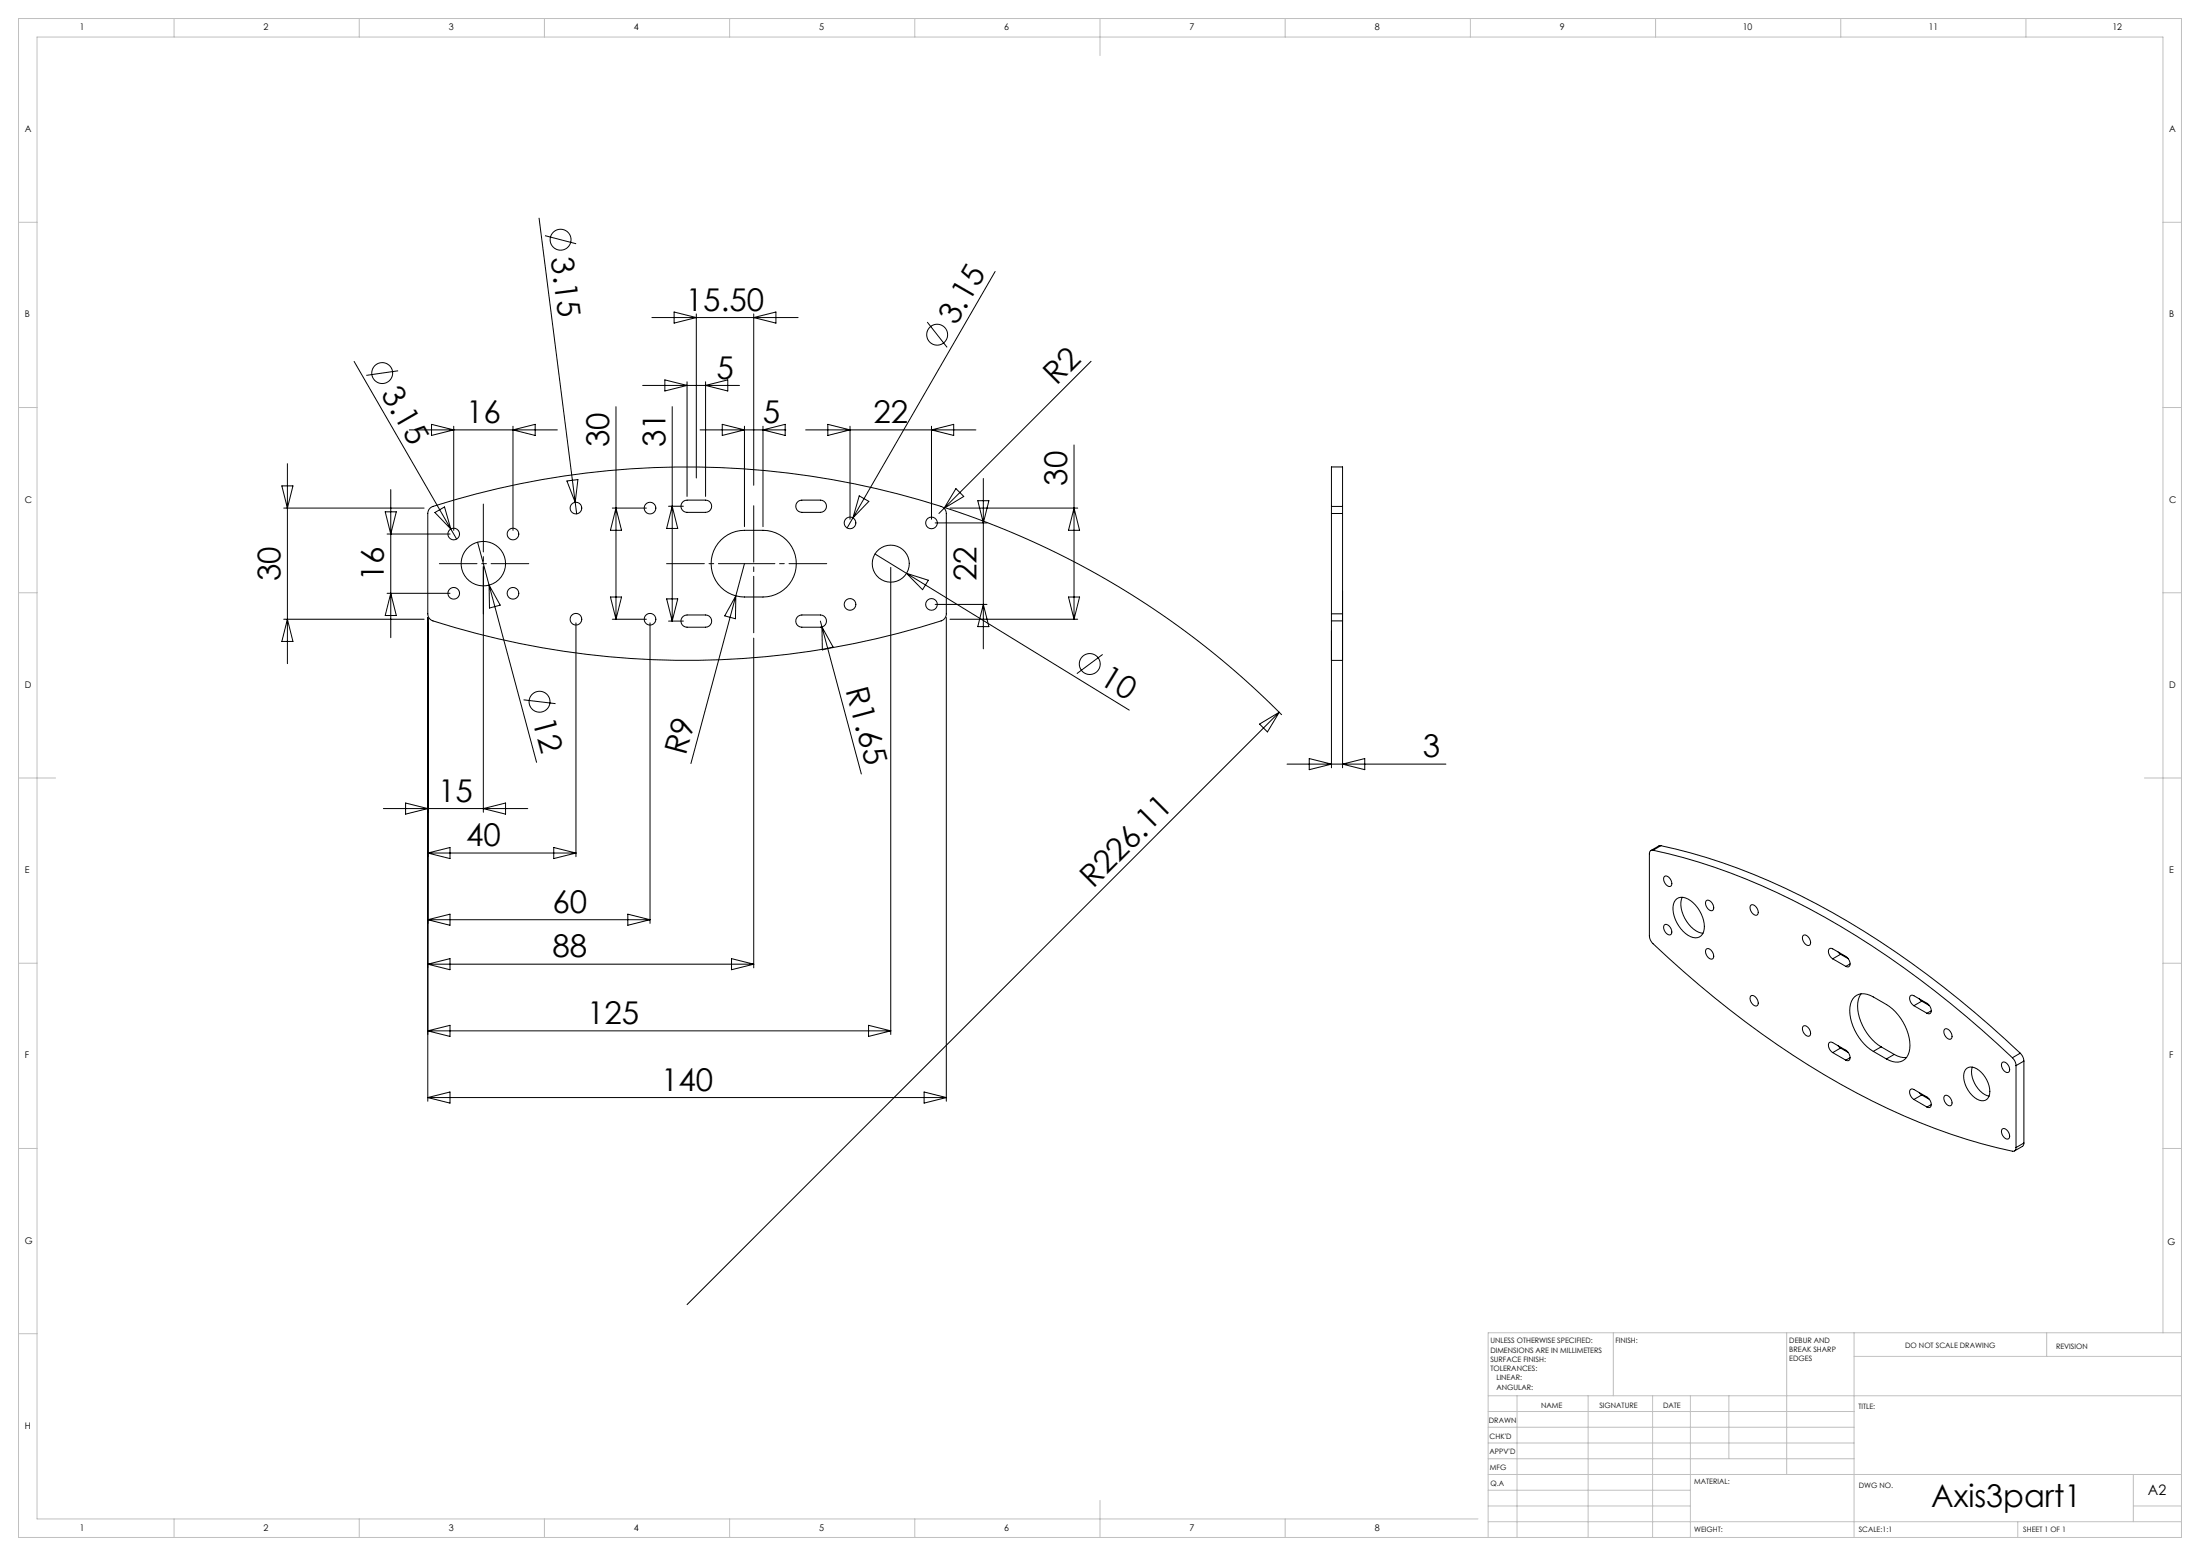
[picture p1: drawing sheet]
<svg xmlns="http://www.w3.org/2000/svg" width="594mm" height="420mm" viewBox="0 0 594 420" stroke-linecap="round" stroke-linejoin="round" font-family="sans-serif">
<g fill="none" stroke="#000" stroke-width=".27">
<path d="M145.6 58.9l9.7 76.7M147.2 63.6l8.4 2.2M268.7 73.3l-38.4 66.5M95.6 97.6l27.7 47.9M176 85.7h39.5M182 84.2l6 1.5-6 1.5zM188 84.7v44.3M203.5 84.7v46.3M203.5 85.7l6-1.5v3zM250.3 86.9l5.4 6.9M294.6 97.5l-41.1 41.1M107.5 100.1l-8.6 1.2"/>
<path d="M110.5 116h40M116.5 114.5l6 1.5-6 1.5zM122.5 115.1v28.1M138.5 115.1v28.1M138.5 116l6-1.5v3zM166.3 109.8v57.3M173.5 104h26.2M179.5 102.5l6 1.5-6 1.5zM181.5 109.8v57.8M185.5 103v31M189 116h23.2M190.5 103v31"/>
<path d="M190.5 104l6-1.5v3zM195 114.5l6 1.5-6 1.5zM201 115v27.2M206 115v27.2M206 116l6-1.5v3zM217.5 116h46M223.5 114.5l6 1.5-6 1.5zM229.5 115.1v25.1M251.5 115.1v25.1M251.5 116l6-1.5v3zM76.1 131.2h3l-1.5 5.9zM76.6 137.1h37.9"/>
<path d="M77.6 125.2v53.9M104 138.2h3l-1.5 5.9zM105.5 132.2v39.9M116.1 137.2l.2-.2a224.1 224.1 0 0 1 138.4 0l.6 .7 .2 .9v27.1a2 2 0 0 1-1.4 1.9 225 225 0 0 1-137.8-.3l-.6-.7-.2-.9v-27.1l.1-.6zM117.4 138.3l2.6-1.5 1.7 6zM153.1 129.8l2.9-.4-.7 6.2zM155.3 135.6l.4 3.1M165.3 137.1h9.2M166.3 137.1l1.5 6h-3zM180.5 136.6h4M181.5 136.6l1.5 6h-3zM184.5 135.3l1-.3h5a1.65 1.65 0 0 1 1.7 1.6 1.65 1.65 0 0 1-1.7 1.7h-5a1.65 1.65 0 0 1-1.6-1.1 1.65 1.65 0 0 1 .6-1.9z"/>
<path d="M215.5 135.3l1-.3h5a1.65 1.65 0 0 1 1.7 1.6 1.65 1.65 0 0 1-1.7 1.7h-5a1.65 1.65 0 0 1-1.6-1.1 1.65 1.65 0 0 1 .6-1.9zM230.3 139.8l-1.6 2.7M232 133.8l2.6 1.5-4.3 4.5zM255.1 137a226.1 226.1 0 0 1 91 56M256.5 137.1h34.5M258.1 131.9l2.1 2.1-5.3 3.2zM264 135.2h3l-1.5 5.9zM265.5 129.2v45.9M290 120.1v47M290 137.1l1.5 6h-3zM359.5 136.7v1.9M359.5 136.7v-10.7h3v10.7"/>
<path d="M359.5 138.6v27.1M359.5 138.6h3M359.5 136.7h3M362.5 136.7v1.9M362.5 138.6v68.6M104.5 144.1h17M129 146.4l15.9 59.4M130.5 153.1v66.1M132.1 157.9l3 5.4-2.9 .8zM194.6 145.8a9 9 0 0 1 6.4-2.7 17.2 17.2 0 0 1 8.4 .7 9 9 0 0 1 5.4 10.1 9 9 0 0 1-8.8 7.2 17.2 17.2 0 0 1-8.4-.6 9 9 0 0 1-3-14.7zM201 152.1l-14.5 54M236.2 149.5l8.6 5.3"/>
<path d="M240.5 153.1v126.1M244.8 154.8l60.1 36.9M244.8 154.8l5.9 1.8-1.6 2.6zM252.5 141.1h14M76.6 167.1h37.9M77.6 167.1l1.5 6h-3zM104.5 160.1h17M105.5 160.1l1.5 6h-3zM115.5 166.7v130.5M155.5 168.1v63.1M164.8 161.2h3l-1.5 5.9zM165.3 167.1h9.2"/>
<path d="M175.5 168.1v81.1M180 161.7h3l-1.5 5.9zM180.5 167.6h4M184.5 166.3l1-.3h5a1.65 1.65 0 0 1 1.7 1.6 1.65 1.65 0 0 1-1.7 1.7h-5a1.65 1.65 0 0 1-1.6-1.1 1.65 1.65 0 0 1 .6-1.9zM198.7 160.8l-.1 6.2-2.9-.8zM203.5 172.2v89M215.5 166.3l1-.3h5a1.65 1.65 0 0 1 1.7 1.6 1.65 1.65 0 0 1-1.7 1.7h-5a1.65 1.65 0 0 1-1.6-1.1 1.65 1.65 0 0 1 .6-1.9zM221.5 167.6l.4 1.6M221.9 169.2l10.7 39.7M221.9 169.2l3 5.4-2.9 .8zM252.5 163.1h14M255.5 166.7v130.5"/>
<path d="M256.5 167.1h34.5M265.5 163.1l1.5 6h-3zM288.5 161.2h3l-1.5 5.9zM297.7 176.6l-7 5.2M359.5 165.7v1.9M359.5 165.7h3v1.9M359.5 167.6v10.7h3v-10.7M359.5 170.3v36.9M359.5 167.6h3M141.4 188.9l8.6 1M340.1 195.4l5.3-3.1-3.2 5.3zM345.4 192.3l-159.9 159.8"/>
<path d="M103.5 218.3h39M109.5 216.8l6 1.5-6 1.5zM130.5 218.3l6-1.5v3zM347.5 206.3h42.9M353.5 204.8l6 1.5-6 1.5zM362.5 206.3l6-1.5v3zM115.5 230.3l6-1.5v3zM115.5 230.3h40M149.5 228.8l6 1.5-6 1.5zM446.3 229.5a.83 .83 0 0 0-1 1v22.1a3.2 3.2 0 0 0 1 2.1 242.1 242.1 0 0 0 67.8 46.5 140.5 140.5 0 0 0 29.6 9.5l.5-.3 .1-.6M446.3 229.5a175.6 175.6 0 0 1 59.2 25.9 272.3 272.3 0 0 1 37.8 30.1M448.4 228.3a175.6 175.6 0 0 1 59.3 25.9 272.2 272.2 0 0 1 37.8 30.1"/>
<path d="M448.4 228.3h-.5l-2.2 1.3M448.4 228.3l-2.1 1.2M449.4 236.6a1.36 1.36 0 0 1 1.8 1 .95 .95 0 0 1 .3 1 .95 .95 0 0 1-.9 .7 2.05 2.05 0 0 1-1.2-2.7zM115.5 248.3l6-1.5v3zM115.5 248.3h60M169.5 246.8l6 1.5-6 1.5zM197.5 258.8l6 1.5-6 1.5zM449.4 249.7a1.36 1.36 0 0 1 1.8 1 .95 .95 0 0 1 .3 1 .95 .95 0 0 1-.9 .7 2.05 2.05 0 0 1-1.2-2.7zM452.4 243a2.81 2.81 0 0 1 4.1 .1 8.8 8.8 0 0 1 3.5 8.4 2.55 2.55 0 0 1-4.2 1 9 9 0 0 1-4-8.4zM454.2 242.2a8.2 8.2 0 0 0 3.7 9l1.9 .7M460.7 243.1a1.36 1.36 0 0 1 1.8 1.1 .95 .95 0 0 1 .3 1 .95 .95 0 0 1-.9 .6 2.05 2.05 0 0 1-1.2-2.7zM460.7 256.2a1.36 1.36 0 0 1 1.8 1 .95 .95 0 0 1 .3 1 .95 .95 0 0 1-.9 .7 2.05 2.05 0 0 1-1.2-2.7z"/>
<path d="M472.7 244.3a1.36 1.36 0 0 1 1.8 1.1 .95 .95 0 0 1 .3 1 .95 .95 0 0 1-.8 .6 2.05 2.05 0 0 1-1.3-2.7zM486.9 252.5a1.36 1.36 0 0 1 1.8 1.1 .95 .95 0 0 1 .2 1 .95 .95 0 0 1-.8 .6 2.05 2.05 0 0 1-1.2-2.7zM494.8 258.8l-.9-1.1a.99 .99 0 0 1-.3-1.1 .99 .99 0 0 1 .9-.6l3.9 2.2 .9 1.1a.99 .99 0 0 1 .3 1 .99 .99 0 0 1-.9 .7l-.3-.1M494.8 258.8l3.6 2.1M496.3 257l.7 .6M497 257.6l2 1.2M497 257.6l-2.2 1.2M115.5 260.3h88M115.5 260.3l6-1.5v3zM115.5 278.3l6-1.5v3zM115.5 278.3h125M234.5 276.8l6 1.5-6 1.5z"/>
<path d="M472.7 268.8a1.36 1.36 0 0 1 1.8 1.1 .95 .95 0 0 1 .3 1 .95 .95 0 0 1-.8 .6 2.05 2.05 0 0 1-1.3-2.7zM486.9 277a1.36 1.36 0 0 1 1.8 1 .95 .95 0 0 1 .2 1.1 .95 .95 0 0 1-.8 .6 2.05 2.05 0 0 1-1.2-2.7zM499.5 260.2l-1.1 .7M502.5 268.3a7.2 7.2 0 0 0-.5 6.3 14.3 14.3 0 0 0 5.9 8M516.8 271.5l-1-1.1a.99 .99 0 0 1-.3-1.1 .99 .99 0 0 1 .9-.7l3.9 2.2 .9 1.1a.99 .99 0 0 1 .3 1.1 .99 .99 0 0 1-.9 .6l-.3-.1M516.8 271.5l3.5 2M518.2 269.6l.7 .6M518.9 270.2l-2.1 1.3M518.9 270.2l2.1 1.2M521.5 272.8l-1.2 .7M525 277.8a1.36 1.36 0 0 1 1.8 1.1 .95 .95 0 0 1 .3 1 .95 .95 0 0 1-.8 .6 2.05 2.05 0 0 1-1.3-2.7zM115.5 296.3l6-1.5v3z"/>
<path d="M115.5 296.3h140M249.5 294.8l6 1.5-6 1.5zM494.8 284.1l-.9-1.1a.99 .99 0 0 1-.3-1 .99 .99 0 0 1 .9-.7l3.9 2.2 .9 1.1a.99 .99 0 0 1 .3 1 .99 .99 0 0 1-.9 .7l-.3-.1M494.8 284.1l3.6 2.1M496.3 282.3l.7 .6M497 282.9l2 1.2M497 282.9l-2.2 1.2M499.5 285.5l-1.1 .7M505.8 283.8a13.3 13.3 0 0 1-6.2-12.8 3.5 3.5 0 0 1 5.4-2.3 30 30 0 0 1 6 3.6 13.1 13.1 0 0 1 4.5 11.6 3.5 3.5 0 0 1-5.3 2.4l-.9-.5M505.8 283.8l3.5 2M507.9 282.6l-2.1 1.2M507.9 282.6l3.5 2"/>
<path d="M511.4 284.6a5.4 5.4 0 0 0 3.4 .8M511.4 284.6l-2.1 1.2M516.8 296.8l-1-1.1a.99 .99 0 0 1-.3-1.1 .99 .99 0 0 1 .9-.7l3.9 2.2 .9 1.1a.99 .99 0 0 1 .3 1.1 .99 .99 0 0 1-.9 .7l-.3-.2M516.8 296.8l3.5 2M518.2 294.9l.7 .7M518.9 295.6l-2.1 1.2M518.9 295.6l2.1 1.2M521.5 298.1l-1.2 .7M525 295.8a1.36 1.36 0 0 1 1.8 1 .95 .95 0 0 1 .3 1 .95 .95 0 0 1-.8 .7 2.05 2.05 0 0 1-1.3-2.7zM531 288.4a2.97 2.97 0 0 1 3.9 1 7.1 7.1 0 0 1 2.1 6.5 2.06 2.06 0 0 1-3.3 .8 7.3 7.3 0 0 1-3.3-7.4zM532.5 288a7 7 0 0 0 4.5 7.9M540.6 286.8a1.36 1.36 0 0 1 1.8 1 .95 .95 0 0 1 .3 1.1 .95 .95 0 0 1-.9 .6 2.05 2.05 0 0 1-1.2-2.7z"/>
<path d="M543.3 285.5a3.2 3.2 0 0 1 1 2.1M544.3 287.6v22.2M545.5 284.3a3.2 3.2 0 0 1 .9 2.1M545.5 284.3l-2.2 1.2M546.4 286.4l-2.1 1.2M546.4 286.4v22.1M540.6 304.8a1.36 1.36 0 0 1 1.8 1 .95 .95 0 0 1 .3 1 .95 .95 0 0 1-.9 .7 2.05 2.05 0 0 1-1.2-2.7zM546.4 308.5l-.2 .8-2.3 1.4M546.4 308.5l-2.1 1.3"/>
<circle cx="151.4" cy="64.7" r="2.82"/>
<circle cx="253" cy="90.3" r="2.82"/>
<circle cx="103.2" cy="100.7" r="2.82"/>
<circle cx="155.5" cy="137.1" r="1.58"/>
<circle cx="175.5" cy="137.1" r="1.58"/>
<circle cx="122.5" cy="144.1" r="1.57"/>
<circle cx="130.5" cy="152.1" r="6"/>
<circle cx="138.5" cy="144.1" r="1.57"/>
<circle cx="229.5" cy="141.1" r="1.57"/>
<circle cx="240.5" cy="152.1" r="5"/>
<circle cx="251.5" cy="141.1" r="1.58"/>
<circle cx="122.5" cy="160.1" r="1.57"/>
<circle cx="138.5" cy="160.1" r="1.58"/>
<circle cx="155.5" cy="167.1" r="1.58"/>
<circle cx="175.5" cy="167.1" r="1.58"/>
<circle cx="229.5" cy="163.1" r="1.57"/>
<circle cx="251.5" cy="163.1" r="1.58"/>
<circle cx="294.2" cy="179.2" r="2.82"/>
<circle cx="145.7" cy="189.4" r="2.82"/>
</g>
<path d="M203.5 171.3v-35.2" fill="none" stroke="#000" stroke-width=".27" stroke-dasharray="15.2 1.3 1.3 1.3" stroke-dashoffset="-.5"/>
<path d="M180 152.1h43.2" fill="none" stroke="#000" stroke-width=".27" stroke-dasharray="15.2 1.3 1.3 1.3" stroke-dashoffset="5"/>
<path d="M130.5 136.1v29.6" fill="none" stroke="#000" stroke-width=".27" stroke-dasharray="15.2 1.3 1.3 1.3" stroke-dashoffset="2.3"/>
<path d="M118.6 152.1h24.2" fill="none" stroke="#000" stroke-width=".27" stroke-dasharray="15.2 1.3 1.3 1.3" stroke-dashoffset="5.1"/>
<g fill="none" stroke="#c0c0c0" stroke-width=".27">
<path d="M5 5h584v410h-584zM47 5v5M97 5v5M147 5v5M197 5v5M247 5v5M297 5v10M347 5v5M397 5v5M447 5v5M497 5v5M547 5v5"/>
<path d="M5 60h5M584 60h5M5 110h5M584 110h5M5 160h5M584 160h5M5 210h10M579 210h10M5 260h5M584 260h5M5 310h5M584 310h5"/>
<path d="M5 360h5M435.6 359.7v17M482.4 359.7v38.3M500.6 359.7v55.3M552.6 359.7v6.4M584 359.7v-349.7h-574v400h389.1M589 359.7h-187.2v55.3M401.8 376.7h187.2M409.6 376.7v38.3M428.8 376.7v38.3M446.2 376.7v38.3M456.4 376.7v38.3"/>
<path d="M466.8 376.7v17M500.6 366.1h88.4M401.8 393.7h98.8M401.8 389.5h98.8M401.8 385.2h98.8M401.8 381h98.8M401.8 398h187.2M576 398v12.7M47 410v5M97 410v5M147 410v5M197 410v5"/>
<path d="M247 410v5M297 405v10M347 410v5M401.8 410.7h187.2M401.8 406.5h54.6M401.8 402.2h54.6M544.8 410.7v4.3M576 406.5h13"/>
</g>
<g font-size="8.5">
<text x="148.8" y="69.7" transform="rotate(83 148.8 69.7)">3.15</text>
<text x="185.2" y="83.9">15.50</text>
<text x="258.1" y="87.9" transform="rotate(-60 258.1 87.9)">3.15</text>
<text x="102.7" y="106.3" transform="rotate(60 102.7 106.3)">3.15</text>
<text x="193.4" y="102.2">5</text>
<text x="285.3" y="104.3" transform="rotate(-45 285.3 104.3)">R2</text>
<text x="125.8" y="114.2">16</text>
<text x="205.9" y="114.2">5</text>
<text x="235.8" y="114.2">22</text>
<text x="164.5" y="120.7" transform="rotate(-90 164.5 120.7)">30</text>
<text x="179.7" y="120.7" transform="rotate(-90 179.7 120.7)">31</text>
<text x="288.2" y="131.1" transform="rotate(-90 288.2 131.1)">30</text>
<text x="75.8" y="156.8" transform="rotate(-90 75.8 156.8)">30</text>
<text x="103.7" y="156.8" transform="rotate(-90 103.7 156.8)">16</text>
<text x="263.7" y="156.8" transform="rotate(-90 263.7 156.8)">22</text>
<text x="296.5" y="184.4" transform="rotate(32 296.5 184.4)">10</text>
<text x="228.3" y="186.2" transform="rotate(75 228.3 186.2)">R1.65</text>
<text x="143.8" y="194.7" transform="rotate(75 143.8 194.7)">12</text>
<text x="185.2" y="204.1" transform="rotate(-75 185.2 204.1)">R9</text>
<text x="384.2" y="204.4">3</text>
<text x="118.3" y="216.4">15</text>
<text x="125.8" y="228.4">40</text>
<text x="295.1" y="239.9" transform="rotate(-45 295.1 239.9)">R226.11</text>
<text x="149.1" y="246.4">60</text>
<text x="149.1" y="258.4">88</text>
<text x="158.5" y="276.4">125</text>
<text x="178.5" y="294.4">140</text>
<text x="521.4" y="406.7">Axis3part1</text>
</g>
<text font-size="3.9" x="579.9" y="403.6">A2</text>
<g font-size="2.5">
<text x="21.6" y="8.2">1</text>
<text x="71.2" y="8.2">2</text>
<text x="121.2" y="8.2">3</text>
<text x="171.2" y="8.2">4</text>
<text x="221.2" y="8.2">5</text>
<text x="271.2" y="8.2">6</text>
<text x="321.2" y="8.2">7</text>
<text x="371.2" y="8.2">8</text>
<text x="421.2" y="8.2">9</text>
<text x="470.5" y="8.2">10</text>
<text x="520.8" y="8.2">11</text>
<text x="570.3" y="8.2">12</text>
<text x="6.7" y="35.7">A</text>
<text x="585.7" y="35.7">A</text>
<text x="6.7" y="85.7">B</text>
<text x="585.7" y="85.7">B</text>
<text x="6.7" y="135.7">C</text>
<text x="585.7" y="135.7">C</text>
<text x="6.7" y="185.7">D</text>
<text x="585.7" y="185.7">D</text>
<text x="6.7" y="235.7">E</text>
<text x="585.7" y="235.7">E</text>
<text x="6.7" y="285.7">F</text>
<text x="585.7" y="285.7">F</text>
<text x="6.7" y="335.7">G</text>
<text x="585.2" y="336">G</text>
<text x="6.7" y="385.7">H</text>
<text x="21.6" y="413.2">1</text>
<text x="71.2" y="413.2">2</text>
<text x="121.2" y="413.2">3</text>
<text x="171.2" y="413.2">4</text>
<text x="221.2" y="413.2">5</text>
<text x="271.2" y="413.2">6</text>
<text x="321.2" y="413.2">7</text>
<text x="371.2" y="413.2">8</text>
</g>
<g font-size="2">
<text x="402.4" y="362.6">UNLESS OTHERWISE SPECIFIED:</text>
<text x="402.4" y="365.1">DIMENSIONS ARE IN MILLIMETERS</text>
<text x="436.2" y="362.6">FINISH:</text>
<text x="483.1" y="362.5">DEBUR AND</text>
<text x="483.1" y="365">BREAK SHARP</text>
<text x="514.4" y="364">DO NOT SCALE DRAWING</text>
<text x="555.1" y="364.2">REVISION</text>
<text x="402.4" y="367.6">SURFACE FINISH:</text>
<text x="402.4" y="370.1">TOLERANCES:</text>
<text x="483.1" y="367.5">EDGES</text>
<text x="404" y="372.6">LINEAR:</text>
<text x="404" y="375.1">ANGULAR:</text>
<text x="416.1" y="380">NAME</text>
<text x="431.8" y="379.9">SIGNATURE</text>
<text x="449" y="379.9">DATE</text>
<text x="501.8" y="380.2">TITLE:</text>
<text x="402" y="384.1">DRAWN</text>
<text x="402.2" y="388.3">CHK'D</text>
<text x="402.2" y="392.4">APPV'D</text>
<text x="402.3" y="396.8">MFG</text>
<text x="402.5" y="401.1">Q.A</text>
<text x="457.4" y="400.5">MATERIAL:</text>
<text x="501.9" y="401.6">DWG NO.</text>
<text x="457.4" y="413.5">WEIGHT:</text>
<text x="501.9" y="413.6">SCALE:1:1</text>
<text x="546.3" y="413.6">SHEET 1 OF 1</text>
</g>
</svg>
